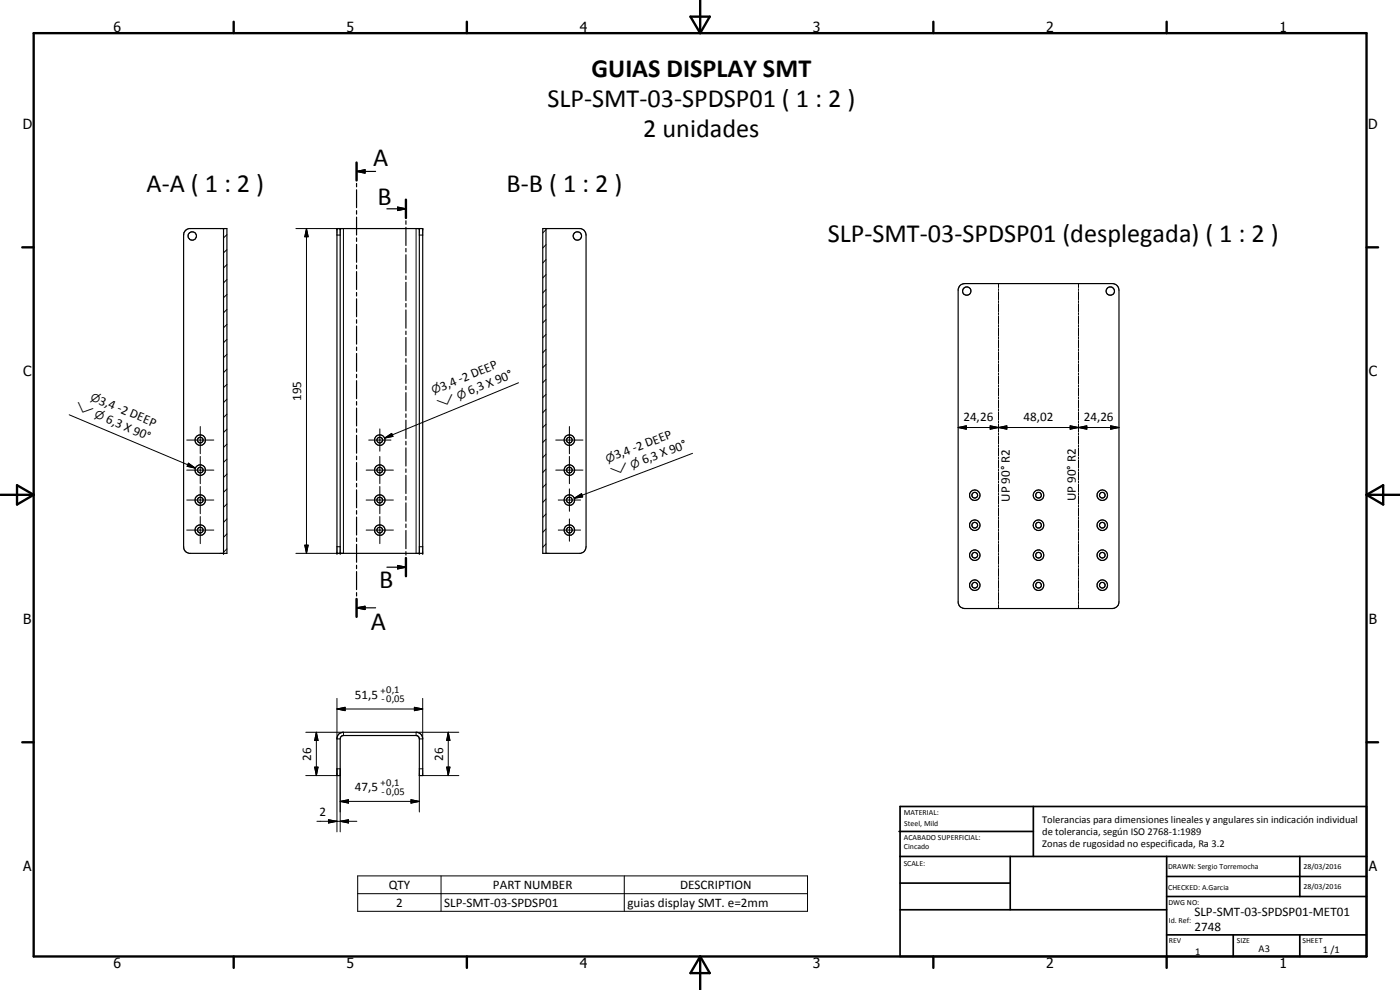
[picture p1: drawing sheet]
<svg xmlns="http://www.w3.org/2000/svg" width="420mm" height="297mm" viewBox="0 0 420 297" stroke-linecap="round" stroke-linejoin="round" font-family="sans-serif">
<g fill="none" stroke="#000" stroke-width=".35">
<path d="M107 51.4l2.5-.5v1zM107 48.8v5.3M107 55v1M107 56.9v5.4M107 51.4h5.7M121.8 59.9v5.5M55.6 69.3l1.2-.7h11.3v97.4h-11.3l-1-.4-.6-.9-.1-94.2 .1-.7zM67.1 68.6v97.4M101.1 68.6h25.8v97.4h-25.8zM102.1 68.6v97.4M107 63.2v1.1M107 65.2v5.3"/>
<path d="M107 71.4v1M107 73.3v5.4M107 79.5v1.1M116.1 62.7h5.7M119.3 62.1l2.5 .6-2.5 .5zM121.8 66.3v1M121.8 68.2v5.5M121.8 74.5v1.1M121.8 76.5v5.4M125.8 68.6v97.4M162.9 68.6h11.3a1.98 1.98 0 0 1 1.7 1.9v93.5a1.98 1.98 0 0 1-1.7 2h-11.3zM163.9 68.6v97.4"/>
<path d="M107 81.5v5.4M107 87.8v1M107 89.7v5.3M107 95.9v1.1M107 97.8v5.5M121.8 82.8v1.1M121.8 84.7v5.5M121.8 91.1v1M121.8 93v5.5M121.8 99.4v1M288 85.8l.5-.5 1-.2h44.3a2 2 0 0 1 2 2v93.5a2 2 0 0 1-2 2h-44.3l-1-.3-.7-.7-.2-.7v-94.2zM107 104.1v1.1"/>
<path d="M107 106v5.4M107 112.3v1M107 114.2v5.4M121.8 101.3v5.4M121.8 107.6v1.1M121.8 109.5v5.5M121.8 115.9v1M121.8 117.8v5.5M107 120.5v1M107 122.4v5.4M107 128.7v1M107 130.6v5.4"/>
<path d="M107 136.9v1M107 138.8v5.3M121.8 124.2v1M121.8 126.1v5.5M121.8 132.4v1.1M121.8 134.4v5.4M107 145v1.1M107 147v5.4M107 153.2v1.1M107 155.2v5.3M121.8 140.7v1M121.8 142.6v5.5"/>
<path d="M121.8 149v1M121.8 150.9v5.5M121.8 157.2v1.1M121.8 159.2v5.4M107 161.4v1.1M107 163.3v5.4M107 169.6v1M107 171.5v5.4M107 177.8v1M107 179.7v5.4M116.1 170.2h5.7M119.3 169.7l2.5 .5-2.5 .5z"/>
<path d="M121.8 165.5v1M121.8 167.4v5.5M107 182.4l2.5-.5v1zM107 182.4h5.7M101.5 220.4l1.3-.7h22.4a1.97 1.97 0 0 1 1.7 2v11h-1.1v-11l-.5-.9h-22.7l-.5 .9v11h-1v-11.3z"/>
<circle cx="57.7" cy="70.8" r="1.26"/>
<circle cx="173.3" cy="70.8" r="1.26"/>
<circle cx="290.1" cy="87.3" r="1.25"/>
<circle cx="333.2" cy="87.3" r="1.26"/>
<circle cx="60.1" cy="132.1" r="1.58"/>
<circle cx="60.1" cy="132.1" r=".86"/>
<circle cx="113.9" cy="132" r=".84"/>
<circle cx="114" cy="132.1" r="1.58"/>
<circle cx="170.9" cy="132.1" r=".86"/>
<circle cx="170.9" cy="132" r="1.58"/>
<circle cx="60.1" cy="141.1" r="1.58"/>
<circle cx="60.1" cy="159.1" r="1.57"/>
<circle cx="60.1" cy="150.1" r="1.57"/>
<circle cx="60.1" cy="159.1" r=".85"/>
<circle cx="60.1" cy="141" r=".86"/>
<circle cx="60.1" cy="150.1" r=".86"/>
<circle cx="114" cy="159" r=".85"/>
<circle cx="114" cy="141" r=".85"/>
<circle cx="114" cy="150.1" r=".86"/>
<circle cx="114" cy="159" r="1.57"/>
<circle cx="114" cy="150" r="1.58"/>
<circle cx="114" cy="141.1" r="1.58"/>
<circle cx="170.9" cy="141" r=".86"/>
<circle cx="170.9" cy="150.1" r=".86"/>
<circle cx="170.9" cy="159.1" r=".86"/>
<circle cx="170.9" cy="141.1" r="1.58"/>
<circle cx="170.9" cy="150" r="1.59"/>
<circle cx="170.9" cy="159.1" r="1.58"/>
<circle cx="292.5" cy="148.6" r=".86"/>
<circle cx="292.5" cy="157.6" r="1.58"/>
<circle cx="292.5" cy="157.6" r=".86"/>
<circle cx="292.5" cy="148.6" r="1.57"/>
<circle cx="311.7" cy="157.6" r=".86"/>
<circle cx="311.7" cy="148.6" r=".86"/>
<circle cx="311.7" cy="157.6" r="1.59"/>
<circle cx="311.7" cy="148.6" r="1.57"/>
<circle cx="330.8" cy="148.6" r="1.57"/>
<circle cx="330.8" cy="157.6" r="1.58"/>
<circle cx="330.8" cy="157.6" r=".85"/>
<circle cx="330.8" cy="148.6" r=".85"/>
<circle cx="292.5" cy="175.6" r="1.57"/>
<circle cx="292.5" cy="175.6" r=".86"/>
<circle cx="292.5" cy="166.6" r="1.57"/>
<circle cx="292.5" cy="166.6" r=".85"/>
<circle cx="311.7" cy="175.6" r=".86"/>
<circle cx="311.7" cy="166.6" r=".85"/>
<circle cx="311.7" cy="166.6" r="1.58"/>
<circle cx="311.7" cy="175.6" r="1.57"/>
<circle cx="330.8" cy="166.6" r="1.58"/>
<circle cx="330.8" cy="175.6" r=".85"/>
<circle cx="330.8" cy="175.6" r="1.58"/>
<circle cx="330.8" cy="166.6" r=".84"/>
</g>
<g fill="#000">
<circle cx="67.1" cy="68.6" r=".18"/>
<circle cx="101.1" cy="68.6" r=".18"/>
<circle cx="102.1" cy="68.6" r=".18"/>
<circle cx="125.8" cy="68.6" r=".18"/>
<circle cx="126.9" cy="68.6" r=".18"/>
<circle cx="67.1" cy="166" r=".18"/>
<circle cx="101.1" cy="166" r=".18"/>
<circle cx="102.1" cy="166" r=".18"/>
<circle cx="125.8" cy="166" r=".18"/>
<circle cx="126.9" cy="166" r=".18"/>
</g>
<g fill="none" stroke="#000" stroke-width=".3">
<path d="M68.1 79.4l-1 1M68.1 74.9l-1 1M68.1 70.4l-1 1M88.8 68.6h14.3v97.4h-14.3M92 68.6l.5 2.4h-1zM92 68.6v97.4M101.1 70.5h1M124.9 68.6v97.4M125.8 70.5h1.1M163.9 68.9l-1 1M163.9 77.9l-1 1M163.9 73.4l-1 1"/>
<path d="M68.1 97.3l-1 1M68.1 92.8l-1 1.1M68.1 88.3l-1 1M68.1 83.9l-1 1M163.9 95.9l-1 1M163.9 91.4l-1 1M163.9 86.9l-1 1M163.9 82.4l-1 1M299.7 85.1v1.2M299.7 86.6v.6M299.7 87.5v2.4M299.7 90.2v.6"/>
<path d="M299.7 91.1v2.4M299.7 93.8v.6M299.7 94.7v2.4M299.7 97.4v.6M299.7 98.3v2.5M323.7 85.1v1.2M323.7 86.6v.6M323.7 87.5v2.4M323.7 90.2v.6M323.7 91.1v2.4M323.7 93.8v.6M323.7 94.7v2.4"/>
<path d="M323.7 97.4v.6M323.7 98.3v2.5M68.1 119.8l-1 1M68.1 115.3l-1 1M68.1 110.8l-1 1M68.1 106.3l-1 1M68.1 101.8l-1 1M155.6 114.9l-40.2 16.5M163.9 118.3l-1 1M163.9 113.8l-1 1M163.9 109.3l-1 1M163.9 104.8l-1 1"/>
<path d="M163.9 100.3l-1 1M299.7 101v.6M299.7 101.9v2.5M299.7 104.6v.6M299.7 105.5v2.4M299.7 108.2v.6M299.7 109.1v2.4M299.7 111.9v.6M299.7 112.8v2.4M299.7 115.5v.6M299.7 116.4v2.4M299.7 119.1v.6"/>
<path d="M323.7 101v.6M323.7 101.9v2.5M323.7 104.6v.6M323.7 105.5v2.4M323.7 108.2v.6M323.7 109.1v2.4M323.7 111.9v.6M323.7 112.8v2.4M323.7 115.5v.6M323.7 116.4v2.4M323.7 119.1v.6M20.8 124.5l37.8 16"/>
<path d="M56 132h8.2M56.5 139l2.1 1.5-2.4-.6zM60.1 128v8.1M60.1 136.9v8.2M68.1 137.8l-1 .9M68.1 133.3l-1 .9M68.1 128.8l-1 1M68.1 124.2l-1 1.1M110.6 132h6.7M114 128.7v6.7M114 136.9v8.2M115.4 131.4l2.1-1.4 .4 .9z"/>
<path d="M163.9 136.3l-1 1M163.9 131.8l-1 1M163.9 127.3l-1 1M163.9 122.8l-1 1M166.8 132h8.2M170.9 128v8.1M170.9 136.9v8.2M207.8 136l-35.4 13.5M287.6 128.3l2.4-.5v1zM287.6 128.3h48.2M297.2 127.8l2.5 .5-2.5 .5zM297.2 127.8l5 1v-1l-5 1z"/>
<path d="M299.7 128.3l2.5-.5v1zM299.7 120v2.4M299.7 122.7v.6M299.7 123.6v2.4M299.7 126.3v.6M299.7 127.2v2.4M299.7 129.9v.6M299.7 130.8v2.4M299.7 133.5v.7M299.7 134.4v2.4M299.7 137.2v.6M299.7 138v2.5"/>
<path d="M321.2 127.8l2.5 .5-2.5 .5zM321.2 127.8l5 1v-1l-5 1zM323.7 128.3l2.5-.5v1zM323.7 120v2.4M323.7 122.7v.6M323.7 123.6v2.4M323.7 126.3v.6M323.7 127.2v2.4M323.7 129.9v.6M323.7 130.8v2.4M323.7 133.5v.7M323.7 134.4v2.4"/>
<path d="M323.7 137.2v.6M323.7 138v2.5M333.3 127.8l2.5 .5-2.5 .5zM56 141.1h8.2M56 150h8.2M56 159h8.2M60.1 146v8.1M60.1 155v8.1M68.1 155.7l-1 1M68.1 151.2l-1 1M68.1 146.7l-1 1M68.1 142.2l-1 1.1"/>
<path d="M109.9 141.1h8.2M109.9 150h8.2M109.9 159h8.2M114 146v8.1M114 155v8.1M163.9 158.7l-1 1M163.9 154.2l-1 1M163.9 149.7l-1 1M163.9 145.2l-1 1.1M163.9 140.8l-1 1M166.8 141.1h8.2M167.5 150h6.7"/>
<path d="M167.5 159h6.7M170.9 146.7v6.7M170.9 155.7v6.7M172.4 149.5l2.1-1.4 .4 1zM299.7 140.8v.6M299.7 141.6v2.5M299.7 144.4v.5M299.7 145.3v2.4M299.7 148v.6M299.7 148.9v2.4M299.7 151.6v.6M299.7 152.5v2.4"/>
<path d="M299.7 155.2v.6M299.7 156.1v2.4M299.7 158.8v.6M299.7 159.7v2.4M323.7 140.8v.6M323.7 141.6v2.5M323.7 144.4v.5M323.7 145.3v2.4M323.7 148v.6M323.7 148.9v2.4M323.7 151.6v.6M323.7 152.5v2.4"/>
<path d="M323.7 155.2v.6M323.7 156.1v2.4M323.7 158.8v.6M323.7 159.7v2.4M68.1 164.7l-1 1M68.1 160.2l-1 1M91.5 163.6h1l-.5 2.4zM101.1 164h1M125.8 164h1.1M163.9 163.2l-1 1M299.7 162.4v.6M299.7 163.3v2.4"/>
<path d="M299.7 166v.6M299.7 166.9v2.4M299.7 169.7v.5M299.7 170.6v2.4M299.7 173.3v.6M299.7 174.2v2.4M299.7 176.9v.6M299.7 177.8v2.4M323.7 162.4v.6M323.7 163.3v2.4M323.7 166v.6M323.7 166.9v2.4"/>
<path d="M323.7 169.7v.5M323.7 170.6v2.4M323.7 173.3v.6M323.7 174.2v2.4M323.7 176.9v.6M323.7 177.8v2.4M299.7 180.5v.6M299.7 181.4v1.2M323.7 180.5v.6M323.7 181.4v1.2M91.8 219.7h11.3v1M94.9 219.7l.6 2.5h-1.1z"/>
<path d="M94.9 219.7v13M101.1 212.7l2.5-.5v1zM101.1 209.5v12.2h1M101.1 212.7h25.8M124.4 212.2l2.5 .5-2.5 .5zM126.9 209.5v12.2h-1.1M134.5 219.7l.5 2.5h-.9zM134.5 219.7v13M137.7 219.7h-12.8v1M91.8 232.7h9.3M94.4 230.2h1.1l-.6 2.5zM123.3 239.9l2.5 .6-2.5 .5z"/>
<path d="M125.8 230.7h1.1M125.8 232.7v10.9M126.9 232.7h10.8M134.1 230.2h.9l-.5 2.5zM95.1 246.4h12M98.6 246l2.5 .4-2.5 .5zM101.1 249.6v-18.9h1v18.9M102.1 240.5l2.5-.6v1.1zM102.1 246.4l2.5-.4v.9zM102.1 240.5h23.7M107.3 262.8h135v10.6h-135zM107.3 268.1h135"/>
<path d="M132.4 262.8v10.6M187.4 262.8v10.6"/>
</g>
<g fill="none" stroke="#000" stroke-width=".71">
<path d="M10.1 9.9h400v277.1h-400zM70.1 6.5v3.4M140.1 6.5v3.4M207.2 5h5.8l-2.9 4.9zM210.1 0v9.9M280.1 6.5v3.4M350.1 6.5v3.4M107 48.8v5.3M121.8 59.9v5.5M6.7 74.2h3.4M410.1 74.2h3.5M.1 148.5h10"/>
<path d="M5.1 145.6l5 2.9-5 2.9zM410.1 148.5h10M410.1 148.5l5-2.9v5.8zM107 179.7v5.4M121.8 167.4v5.5M6.7 222.7h3.4M410.1 222.7h3.5M70.1 287v3.4M140.1 287v3.4M210.1 287v10M210.1 287l2.9 5h-5.8zM280.1 287v3.4"/>
<path d="M350.1 287v3.4"/>
</g>
<g fill="none" stroke="#000" stroke-width=".51">
<path d="M269.8 249.5h40.3M270.1 242h140v45h-140zM270.1 257h140M303.2 257v16M310.1 242v15M350.1 257v30M390.1 257v12M270.1 265h33.1M270.1 273h80M350.1 269h60M350.1 263h60M350.1 280.5h60"/>
<path d="M370.1 280.5v6.5M390.1 280.5v6.5"/>
</g>
<g fill="#000">
<path d="M107 51.4l2.5-.5v1zM92 68.6l.5 2.4h-1zM119.3 62.1l2.5 .6-2.5 .5zM56.5 139l2.1 1.5-2.4-.6zM115.4 131.4l2.1-1.4 .4 .9zM287.6 128.3l2.4-.5v1zM297.2 127.8l2.5 .5-2.5 .5zM299.7 128.3l2.5-.5v1zM321.2 127.8l2.5 .5-2.5 .5zM323.7 128.3l2.5-.5v1zM333.3 127.8l2.5 .5-2.5 .5zM172.4 149.5l2.1-1.4 .4 1z"/>
<path d="M91.5 163.6h1l-.5 2.4zM119.3 169.7l2.5 .5-2.5 .5zM107 182.4l2.5-.5v1zM101.1 212.7l2.5-.5v1zM124.4 212.2l2.5 .5-2.5 .5zM94.4 230.2h1.1l-.6 2.5zM94.9 219.7l.6 2.5h-1.1zM102.1 240.5l2.5-.6v1.1zM134.1 230.2h.9l-.5 2.5zM134.5 219.7l.5 2.5h-.9zM98.6 246l2.5 .4-2.5 .5zM102.1 246.4l2.5-.4v.9z"/>
<path d="M123.3 239.9l2.5 .6-2.5 .5z"/>
</g>
<g font-size="7.9">
<text x="177.5" y="23.1">GUIAS DISPLAY SMT</text>
<text x="164.3" y="32.1">SLP-SMT-03-SPDSP01 ( 1 : 2 )</text>
<text x="193.1" y="41.1">2 unidades</text>
<text x="112" y="49.9">A</text>
<text x="44" y="57.5">A-A ( 1 : 2 )</text>
<text x="152" y="57.5">B-B ( 1 : 2 )</text>
<text x="113.3" y="61.6">B</text>
<text x="248.4" y="72.6">SLP-SMT-03-SPDSP01 (desplegada) ( 1 : 2 )</text>
<text x="113.8" y="176.4">B</text>
<text x="111.3" y="189">A</text>
</g>
<g font-size="4.2">
<text x="34" y="9.6">6</text>
<text x="104" y="9.6">5</text>
<text x="174" y="9.6">4</text>
<text x="244" y="9.6">3</text>
<text x="314" y="9.6">2</text>
<text x="384" y="9.6">1</text>
<text x="6.8" y="38.7">D</text>
<text x="410.6" y="38.7">D</text>
<text x="7" y="112.9">C</text>
<text x="410.8" y="112.9">C</text>
<text x="7" y="187.1">B</text>
<text x="410.8" y="187.1">B</text>
<text x="7" y="261.4">A</text>
<text x="410.8" y="261.4">A</text>
<text x="34" y="290.4">6</text>
<text x="104" y="290.4">5</text>
<text x="174" y="290.4">4</text>
<text x="244" y="290.4">3</text>
<text x="314" y="290.4">2</text>
<text x="384" y="290.4">1</text>
</g>
<g font-size="3.9">
<text x="132.7" y="117.3" transform="rotate(-22 132.7 117.3)">3,4 -2 DEEP</text>
<text x="141" y="118.6" transform="rotate(-22 141 118.6)">6,3 X 90°</text>
<text x="29.5" y="121.1" transform="rotate(23 29.5 121.1)">3,4 -2 DEEP</text>
<text x="90.4" y="120.3" transform="rotate(-90 90.4 120.3)">195</text>
<text x="31.6" y="126.7" transform="rotate(23 31.6 126.7)">6,3 X 90°</text>
<text x="289.1" y="126.2">24,26</text>
<text x="307.2" y="126.2">48,02</text>
<text x="325.3" y="126.2">24,26</text>
<text x="184.9" y="137.8" transform="rotate(-21 184.9 137.8)">3,4 -2 DEEP</text>
<text x="193.2" y="139.3" transform="rotate(-21 193.2 139.3)">6,3 X 90°</text>
<text x="303.1" y="150.5" transform="rotate(-90 303.1 150.5)">UP 90° R2</text>
<text x="322.9" y="150.4" transform="rotate(-90 322.9 150.4)">UP 90° R2</text>
<text x="106.5" y="209.6">51,5</text>
<text x="93.4" y="228.2" transform="rotate(-90 93.4 228.2)">26</text>
<text x="133" y="228.2" transform="rotate(-90 133 228.2)">26</text>
<text x="106.5" y="237.3">47,5</text>
<text x="95.9" y="244.9">2</text>
<text x="116.7" y="266.7">QTY</text>
<text x="147.9" y="266.7">PART NUMBER</text>
<text x="204.2" y="266.7">DESCRIPTION</text>
<text x="118.9" y="272">2</text>
<text x="133.3" y="272">SLP-SMT-03-SPDSP01</text>
<text x="188.3" y="272.1">guias display SMT. e=2mm</text>
<text x="358.5" y="275">SLP-SMT-03-SPDSP01-MET01</text>
<text x="358.5" y="279.4">2748</text>
</g>
<g font-size="3.3">
<text x="26.9" y="120" transform="rotate(23 26.9 120)">n</text>
<text x="130.1" y="118.4" transform="rotate(-22 130.1 118.4)">n</text>
<text x="137.7" y="120" transform="rotate(-22 137.7 120)">n</text>
<text x="22.4" y="122.8" transform="rotate(23 22.4 122.8)">w</text>
<text x="28.2" y="125.3" transform="rotate(23 28.2 125.3)">n</text>
<text x="131.8" y="122.4" transform="rotate(-22 131.8 122.4)">w</text>
<text x="182.3" y="138.8" transform="rotate(-21 182.3 138.8)">n</text>
<text x="183.8" y="142.9" transform="rotate(-21 183.8 142.9)">w</text>
<text x="189.7" y="140.6" transform="rotate(-21 189.7 140.6)">n</text>
</g>
<g font-size="3.1">
<text x="114.2" y="208.1">+0,1</text>
<text x="114.5" y="210.8">-0,05</text>
<text x="114.2" y="235.8">+0,1</text>
<text x="114.5" y="238.5">-0,05</text>
<text x="312.7" y="246.8">Tolerancias para dimensiones lineales y angulares sin indicación individual</text>
<text x="312.7" y="250.4">de tolerancia, según ISO 2768-1:1989</text>
<text x="312.7" y="254">Zonas de rugosidad no especificada, Ra 3.2</text>
<text x="358.7" y="286.5">1</text>
<text x="377.7" y="285.6">A3</text>
<text x="397" y="285.9">1 /1</text>
</g>
<g font-size="2.4">
<text x="271.2" y="244.4">MATERIAL:</text>
<text x="271.3" y="252">ACABADO SUPERFICIAL:</text>
<text x="271.4" y="247.9">Steel, Mild</text>
<text x="271.3" y="254.6">Cincado</text>
<text x="271.2" y="259.7">SCALE:</text>
<text x="350.6" y="260.8">DRAWN: Sergio Torremocha</text>
<text x="391.2" y="260.6">28/03/2016</text>
<text x="350.6" y="267">CHECKED: A.Garcia</text>
<text x="391.2" y="266.7">28/03/2016</text>
<text x="350.6" y="271.4">DWG NO:</text>
<text x="350.8" y="276.9">Id. Ref:</text>
<text x="350.8" y="282.8">REV</text>
<text x="371.2" y="282.9">SIZE</text>
<text x="390.9" y="282.9">SHEET</text>
</g>
</svg>
